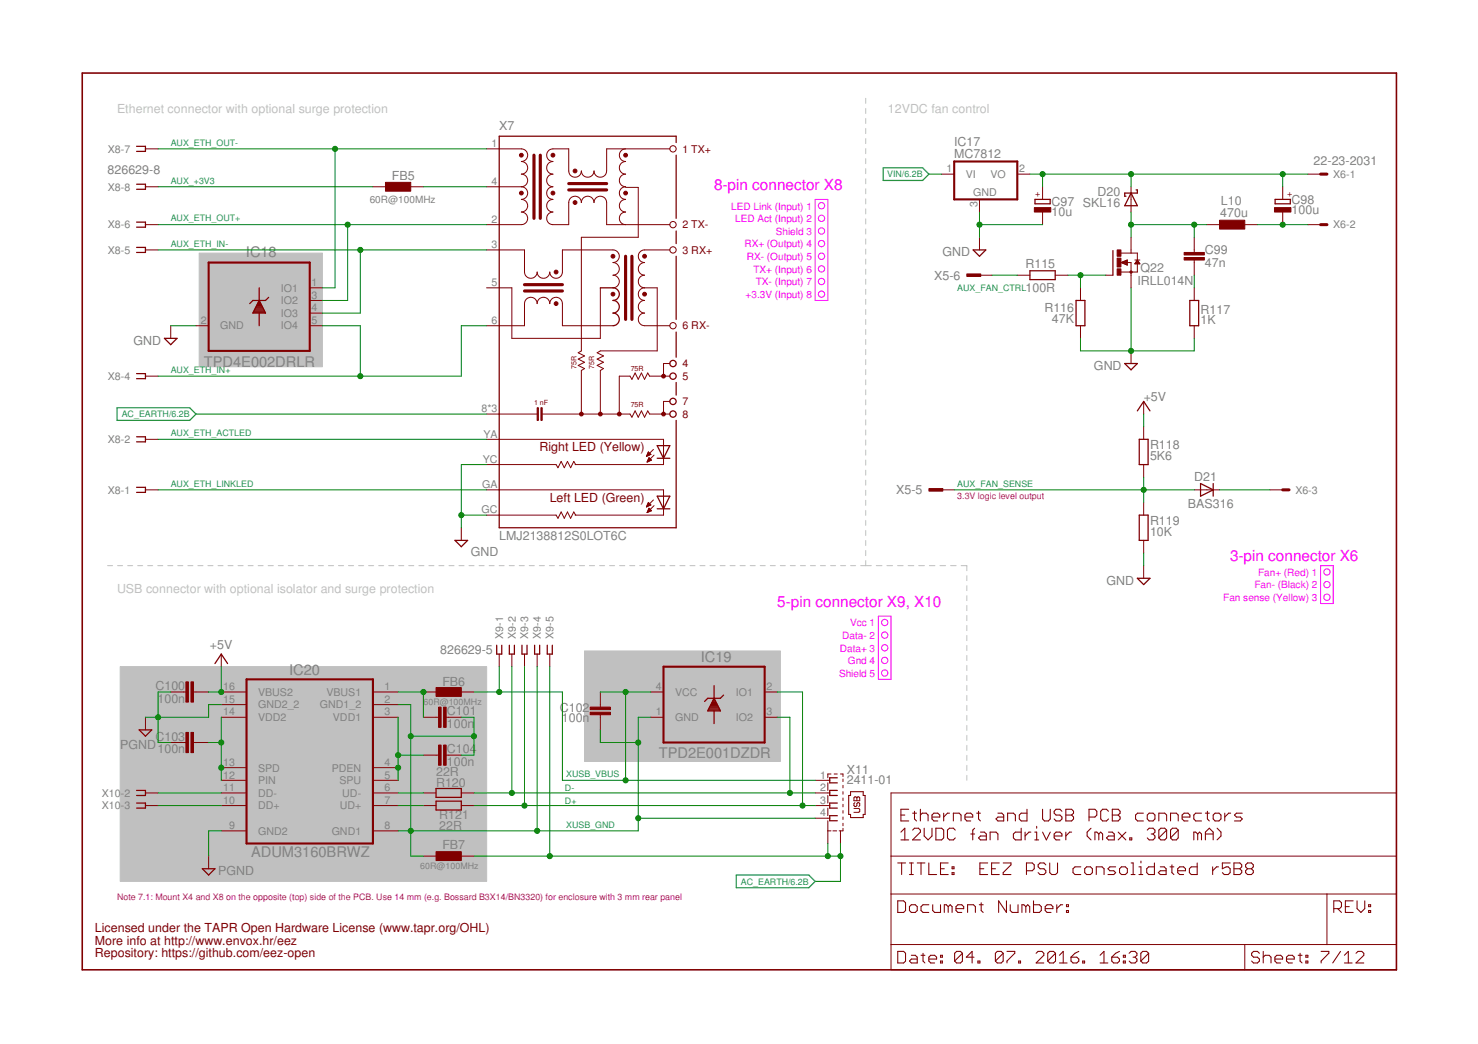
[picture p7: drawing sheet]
<svg xmlns="http://www.w3.org/2000/svg" width="297mm" height="210mm" viewBox="0 0 297 210" stroke-linecap="round" stroke-linejoin="round" font-family="sans-serif">
<g fill="none" stroke="#c0c0c0" stroke-width=".2">
<path d="M174 19.8v1M174 21.8v1M174 23.8v1M174 25.8v1.1M174 27.9v1M174 29.9v1M174 31.9v1M174 33.9v1M174 35.9v1.1M174 38v1M174 40v1M174 42v1"/>
<path d="M174 44v1M174 46v1.1M174 48v1.1M174 50.1v1M174 52.1v1M174 54.1v1M174 56.1v1M174 58.2v1M174 60.2v1M174 62.2v1M174 64.2v1M174 66.2v1.1"/>
<path d="M174 68.3v1M174 70.3v1M174 72.3v1M174 74.3v1M174 76.3v1.1M174 78.4v1M174 80.4v1M174 82.4v1M174 84.4v1M174 86.4v1.1M174 88.5v1M174 90.5v1"/>
<path d="M174 92.5v1M174 94.5v1M174 96.5v1.1M174 98.6v1M21.6 113.7h1M23.6 113.7h1M25.7 113.7h1M27.7 113.7h1M29.7 113.7h1M31.7 113.7h1M33.7 113.7h1M35.7 113.7h1"/>
<path d="M37.8 113.7h1M39.8 113.7h1M41.8 113.7h1M43.8 113.7h1M45.8 113.7h1M47.8 113.7h1.1M49.9 113.7h1M51.9 113.7h1M53.9 113.7h1M55.9 113.7h1M57.9 113.7h1M59.9 113.7h1.1"/>
<path d="M62 113.7h1M64 113.7h1M66 113.7h1M68 113.7h1M70 113.7h1.1M72.1 113.7h1M74.1 113.7h1M76.1 113.7h1M78.1 113.7h1M80.1 113.7h1.1M82.1 113.7h1.1M84.2 113.7h1"/>
<path d="M86.2 113.7h1M88.2 113.7h1M90.2 113.7h1M92.2 113.7h1.1M94.3 113.7h1M96.3 113.7h1M98.3 113.7h1M100.3 113.7h1M102.3 113.7h1.1M104.4 113.7h1M106.4 113.7h1M108.4 113.7h1"/>
<path d="M110.4 113.7h1M112.4 113.7h1M114.4 113.7h1.1M116.5 113.7h1M118.5 113.7h1M120.5 113.7h1M122.5 113.7h1M124.5 113.7h1.1M126.6 113.7h1M128.6 113.7h1M130.6 113.7h1M132.6 113.7h1"/>
<path d="M134.6 113.7h1M136.6 113.7h1.1M138.7 113.7h1M140.7 113.7h1M142.7 113.7h1M144.7 113.7h1M146.7 113.7h1M148.7 113.7h1.1M150.8 113.7h1M152.8 113.7h1M154.8 113.7h1M156.8 113.7h1"/>
<path d="M158.8 113.7h1.1M160.9 113.7h1M162.9 113.7h1M164.9 113.7h1M166.9 113.7h1M168.9 113.7h1M170.9 113.7h1.1M173 113.7h2.1M174 100.6v1M174 102.6v1M174 104.6v1M174 106.6v1.1"/>
<path d="M174 108.7v1M174 110.7v1M174 112.7v1M176.1 113.7h1.1M178.2 113.7h1.2M180.4 113.7h1.1M182.5 113.7h1.1M184.6 113.7h1.2M186.8 113.7h1.1M188.9 113.7h1.1M191 113.7h1.2M193.2 113.7h1.1v1"/>
<path d="M194.3 115.7v1M194.3 117.8v.9M194.3 119.8v1M194.3 121.8v1M194.3 123.8v1M194.3 125.8v1M194.3 127.8v1M194.3 129.8v1M194.3 131.8v1M194.3 133.8v1M194.3 135.8v1M194.3 137.8v1"/>
<path d="M194.3 139.8v1M194.3 141.8v1.1M194.3 143.8v1M194.3 145.9v1M194.3 147.8v1.1M194.3 149.9v1M194.3 151.9v1M194.3 153.9v1M194.3 155.9v1"/>
</g>
<g fill="#c0c0c0" stroke="#c0c0c0" stroke-width=".2">
<path d="M40 50.9h24.8v22.8h-24.8z"/>
<path d="M117.5 130.9h39.3v22.2h-39.3z"/>
<path d="M24.2 134h73.6v43.2h-73.6z"/>
</g>
<g fill="none" stroke="#800000" stroke-width=".21">
<path d="M170.9 159.2h2.6v.7h.4v3.8h-.4v.7h-2.6v-.7h-.3v-3.8h.3zM180.4 173.5h1.6M181.1 163.9h.7M181.1 167.3l.7-.8v2.4M181.1 168.9h1.5M181.2 173.5v2.3M182.6 162.7h-1.5v2.4h1.5M182.8 173.5h.8M182.8 175.8h.8M183.2 173.5v2.3M183.4 163.5h.8M183.4 166.9l.4-.4h.8l.4 .4v.4l-1.6 1.6h1.6"/>
<path d="M183.8 163.1v1.6l.4 .4M184.3 173.5h1.6M185 163.9l.4-.4h.7l.4 .4v1.2M185 162.7v2.4M185.1 173.5v2.3M185.7 166.5v1.6l.8 .8 .8-.8v-1.6M186.7 173.5v2.3h1.5M187.3 164.3h1.6v-.4l-.4-.4h-.8l-.4 .4v.8l.4 .4h.8M188.1 166.5h1.2l.4 .4v1.6l-.4 .4h-1.2zM189 174.7h.8M189.7 163.5v1.6M190.6 173.5h-1.6v2.3h1.6"/>
<path d="M190.8 163.5h-.4l-.7 .8M191.3 175.5h.4v.3h-.4zM191.3 174.3h.4v.4h-.4zM191.6 165.1v-1.6h1.2l.3 .4v1.2M192 166.9l-.4-.4h-.8l-.4 .4v1.6l.4 .4h.8l.4-.4M193.9 164.3h1.6v-.4l-.4-.4h-.8l-.4 .4v.8l.4 .4h.8M195.1 167.7h.8M195.9 166.5l-.4 .4v2M196.3 163.5h.7M196.7 163.1v1.6l.3 .4M196.9 174.7h.8M197 167.3h.8l.4 .4v1.2h-1.2l-.3-.4 .3-.4h1.2"/>
<path d="M198.5 173.5h-1.6v2.3h1.6M199 168.9v-1.6h1.2l.4 .4v1.2M199.3 174.7h.8M200.6 163.5h.7l.4 .4v1.2h-1.1l-.4-.4 .4-.4h1.1M200.8 173.5h-1.5v2.3h1.5M201.6 173.5h1.6v.4l-1.6 1.6v.3h1.6M202.5 165.1v-1.6h1.2l.4 .4v1.2M205.2 166.5v2.4h-1.1l-.4-.4v-.8l.4-.4h1.1M206 167.3v1.6M206.3 175.1h1.2l.4-.4v-.8l-.4-.4h-1.2v2.3M206.4 162.7v2.4h-1.2l-.3-.4v-.8l.3-.4h1.2M207.2 167.3h-.4l-.8 .8"/>
<path d="M208 168.9h.7M208 167.3h.3v1.6M208.3 166.1v.4M209.5 162.7v2l.4 .4h.8l.4-.4v-2M209.5 167.3l.8 1.6 .8-1.6M210.2 173.9l-.4-.4h-.8l-.4 .4v.4l.4 .4h.8l.4 .4v.4l-.4 .3h-.8l-.4-.3M211 173.5v2l.4 .3h.7l.4-.3v-2M211.9 168.1h1.5v-.4l-.4-.4h-.8l-.3 .4v.8l.3 .4h.8M213.4 163.1l-.4-.4h-.8l-.3 .4v.4l.3 .4h.8l.4 .4v.4l-.4 .4h-.8l-.3-.4M214.2 162.7h1.2l.4 .4v.4l-.4 .4 .4 .4v.4l-.4 .4h-1.2zM214.2 163.9h1.2M214.2 167.3v1.6"/>
<path d="M215.4 167.3h-.4l-.8 .8M217.2 174.3h-1.2l-.4 .4v.8l.4 .3h1.2M218 174.7l.4-.4h.8l.3 .4v.8l-.3 .3h-.8l-.4-.3zM218.9 164.3h1.1l.4-.4v-.8l-.4-.4h-1.1v2.4M219.3 166.5l-.8 .8v.8l.8 .8M220.3 175.8v-1.5h1.2l.4 .4v1.1M220.8 167.7l-.4-.4h-.4v1.6M220.8 167.7v1.2M220.8 167.7l.4-.4 .4 .4v1.2M222.8 163.1l-.4-.4h-.8l-.4 .4v1.6l.4 .4h.8l.4-.4M222.8 167.3h.7l.4 .4v1.2h-1.1l-.4-.4 .4-.4h1.1M223.5 162.7h1.2l.4 .4v.4l-.4 .4 .4 .4v.4l-.4 .4h-1.2z"/>
<path d="M223.5 163.9h1.2M224.2 174.3h-1.1l-.4 .4 .4 .4h.7l.4 .4-.4 .3h-1.1M224.7 167.3l1.6 1.6M225 174.7l.4-.4h.8l.4 .4v.8l-.4 .3h-.8l-.4-.3zM226.3 167.3l-1.6 1.6M227.1 168.5h.4v.4h-.4zM227.3 173.5h.4v2.3M227.3 175.8h.8M228.9 175.8h.8M228.9 174.3h.4v1.5M229.3 173.1v.4M229.8 163.5h-1.2l-.4 .4v.8l.4 .4h1.2"/>
<path d="M230.6 163.9l.3-.4h.8l.4 .4v.8l-.4 .4h-.8l-.3-.4zM230.6 166.9l.3-.4h.8l.4 .4v.4l-.4 .4M231.4 167.7h.3M231.7 167.7l.4 .4v.4l-.4 .4h-.8l-.3-.4M232 173.5v2.3h-1.2l-.3-.3v-.8l.3-.4h1.2M232.9 165.1v-1.6h1.2l.4 .4v1.2M233.2 174.3h.8l.4 .4v1.1h-1.2l-.4-.3 .4-.4h1.2M234.5 166.9l-.4-.4h-.8l-.4 .4v1.6M234.5 166.9v1.6l-.4 .4h-.8l-.4-.4M234.5 166.9l-1.6 1.6M235.1 174.3h.8M235.2 165.1v-1.6h1.2l.4 .4v1.2"/>
<path d="M235.5 173.9v1.6l.4 .3M236.7 175.1h1.6v-.4l-.4-.4h-.8l-.4 .4v.8l.4 .3h.8M236.8 166.9l-.4-.4h-.8l-.4 .4v1.6M236.8 166.9v1.6l-.4 .4h-.8l-.4-.4M236.8 166.9l-1.6 1.6M237.6 164.3h1.5v-.4l-.3-.4h-.8l-.4 .4v.8l.4 .4h.8M240.6 173.5v2.3h-1.2l-.4-.3v-.8l.4-.4h1.2M240.7 167.7l-.4-.4h-.4v1.6M240.7 167.7v1.2M240.7 167.7l.4-.4 .4 .4v1.2M241.5 163.5h-1.2l-.4 .4v.8l.4 .4h1.2M242.3 163.5h.7"/>
<path d="M242.3 168.9v-1.6l.7-.8 .8 .8v1.6M242.3 167.7h1.5M242.7 163.1v1.6l.3 .4M243.7 174.3v1.5M243.8 163.9l.4-.4h.8l.4 .4v.8l-.4 .4h-.8l-.4-.4zM244.6 166.5l.8 .8v.8l-.8 .8M244.9 174.3h-.4l-.8 .8M246.1 163.5v1.6M247.2 173.5h-1.5v1.2l.7-.4h.4l.4 .4v.8l-.4 .3h-.8l-.3-.3M247.3 163.5h-.4l-.8 .8M248 173.5h1.2l.4 .4v.4l-.4 .4 .4 .4v.4l-.4 .3h-1.2zM248 174.7h1.2"/>
<path d="M249.7 163.5h-1.2l-.4 .4 .4 .4h.8l.4 .4-.4 .4h-1.2M250.7 174.7l-.4-.4v-.4l.4-.4h.8l.4 .4v.4l-.4 .4M250.7 174.7l-.4 .4v.4l.4 .3h.8l.4-.3v-.4l-.4-.4M250.7 174.7h.8M180.4 181.1h1.2l.4 .4v1.6l-.4 .4h-1.2zM180.4 191.3h1.2l.4 .4v1.5l-.4 .4h-1.2zM182.8 182.3l.4-.4h.7l.4 .4v.8l-.4 .4h-.7l-.4-.4zM183.2 192.1h.7l.4 .3v1.2h-1.1l-.4-.4 .4-.4h1.1M185.1 192.1h.8M185.5 191.7v1.5l.4 .4M186.7 192.8h1.5v-.4l-.4-.3h-.8l-.3 .3v.8l.3 .4h.8M186.7 181.9h-1.2l-.4 .4v.8l.4 .4h1.2"/>
<path d="M187.5 181.9v1.2l.3 .4h1.2v-1.6M189 193.2h.4v.4h-.4zM189 192.1h.4v.3h-.4zM190.6 182.3l-.4-.4h-.4v1.6M190.6 182.3l.4-.4 .3 .4v1.2M190.6 182.3v1.2M192.1 182.7h1.6v-.4l-.4-.4h-.8l-.4 .4v.8l.4 .4h.8M193.4 191.7v1.5l-.4 .4h-.7l-.4-.4M193.4 191.7l-.4-.4h-.7l-.4 .4v1.5M193.4 191.7l-1.5 1.5M194.5 183.5v-1.6h1.1l.4 .4v1.2M195.7 192.4h-1.5l1.2-1.1v2.3"/>
<path d="M196.5 193.2h.4v.4h-.4zM196.8 181.9h.8M197.2 181.5v1.6l.4 .4M201.6 191.7v1.5l-.4 .4h-.8l-.4-.4M201.6 191.7l-.4-.4h-.8l-.4 .4v1.5M201.6 191.7l-1.6 1.5M202.3 181.1v2.4l-1.6-2.4v2.4M202.4 191.3h1.5v.4l-1.5 1.5v.4M203 181.9v1.2l.4 .4h1.2v-1.6M204.7 193.2h.4v.4h-.4zM206.2 182.3l-.4-.4h-.4v1.6M206.2 182.3v1.2"/>
<path d="M206.2 182.3l.3-.4 .4 .4v1.2M207.7 181.1v2.4h1.2l.4-.4v-.8l-.4-.4h-1.2M208.2 191.7l.4-.4h.8l.4 .4v.4l-1.6 1.5h1.6M210.1 182.7h1.5v-.4l-.4-.4h-.8l-.3 .4v.8l.3 .4h.8M212.1 191.7l-1.5 1.5M212.1 191.7v1.5l-.4 .4h-.7l-.4-.4M212.1 191.7l-.4-.4h-.7l-.4 .4v1.5M212.4 181.9v1.6M212.9 193.6h1.6M212.9 192.1l.8-.8v2.3M213.6 181.9h-.4l-.8 .8M214.3 183.1h.4v.4h-.4z"/>
<path d="M214.3 181.9h.4v.4h-.4zM215.2 192.4h1.2l.4 .4v.4l-.4 .4h-.8l-.4-.4zM216.8 191.3l-.8 .4-.8 .7M217.6 193.2h.4v.4h-.4zM221.1 193.6h1.6M221.1 192.1l.8-.8v2.3M223.4 192.4h1.2l.4 .4v.4l-.4 .4h-.8l-.4-.4zM225 191.3l-.8 .4-.8 .7M225.8 193.2h.4v.4h-.4zM225.8 192.1h.4v.3h-.4zM226.9 191.7l.4-.4h.8l.4 .4v.4l-.4 .3M227.7 192.4h.4"/>
<path d="M228.1 192.4l.4 .4v.4l-.4 .4h-.8l-.4-.4M230.8 191.7v1.5l-.4 .4h-.7l-.4-.4M230.8 191.7l-.4-.4h-.7l-.4 .4v1.5M230.8 191.7l-1.5 1.5M253.1 191.7l-.4-.4h-.8l-.4 .4v.4l.4 .3h.8l.4 .4v.4l-.4 .4h-.8l-.4-.4M253.9 192.4l.4-.3h.8l.3 .3v1.2M253.9 191.3v2.3M256.2 192.8h1.6v-.4l-.4-.3h-.8l-.4 .3v.8l.4 .4h.8M258.6 192.8h1.5v-.4l-.4-.3h-.7l-.4 .3v.8l.4 .4h.7M260.9 192.1h.8M261.3 191.7v1.5l.4 .4M262.4 193.2h.4v.4h-.4z"/>
<path d="M262.4 192.1h.4v.3h-.4zM265.5 191.3h1.6v.4l-1.6 1.5v.4M268.1 182.7h1.1l.4-.4v-.8l-.4-.4h-1.1v2.4M268.8 182.7l.8 .8M269.4 191.3l-1.6 2.3M270.2 193.6h1.5M270.2 192.1l.8-.8v2.3M270.4 182.3h.8M271.9 181.1h-1.5v2.4h1.5M272.5 191.7l.4-.4h.8l.4 .4v.4l-1.6 1.5h1.6M272.7 181.1v1.6l.8 .8 .8-.8v-1.6M275.1 183.1h.4v.4h-.4z"/>
<path d="M275.1 181.9h.4v.4h-.4z"/>
</g>
<g fill="#800000" stroke="#800000" stroke-width=".2">
<path d="M245.1 44.3h5.1v1.8h-5.1z"/>
<path d="M238 50.8h4v.5h-4z"/>
<path d="M238 51.8h4v.5h-4z"/>
<path d="M224.5 54.1h.8v1.2h-.8z"/>
<path d="M224.5 50.2h.8v1.3h-.8z"/>
<path d="M224.5 51.9h.8v1.8h-.8z"/>
<path d="M107.9 82h.3v2.5h-.3z"/>
<path d="M108.7 82h.3v2.5h-.3z"/>
<path d="M77.5 36.7h5v1.7h-5z"/>
<path d="M256.1 41.7h3.3v.9h-3.3z"/>
<path d="M194.3 55.1h2.8v.5h-2.8z"/>
<path d="M186.7 98.2h2.8v.5h-2.8z"/>
<path d="M87.6 171.2h5.1v1.8h-5.1z"/>
<path d="M87.6 138.2h5.1v1.8h-5.1z"/>
<path d="M89.2 142.2h.5v4h-.5z"/>
<path d="M88.1 142.2h.5v4h-.5z"/>
<path d="M89.2 149.8h.5v4.1h-.5z"/>
<path d="M88.1 149.8h.5v4.1h-.5z"/>
<path d="M37.4 147.3h.5v4h-.5z"/>
<path d="M38.4 147.3h.5v4h-.5z"/>
<path d="M37.4 137.1h.5v4.1h-.5z"/>
<path d="M38.4 137.1h.5v4.1h-.5z"/>
<path d="M118.6 142.2h4.1v.5h-4.1z"/>
<path d="M118.6 143.2h4.1v.5h-4.1z"/>
<path d="M207.9 41.7h3.3v.9h-3.3z"/>
</g>
<g fill="none" stroke="#800000" stroke-width=".2">
<path d="M29.2 37.5h2.6M29.2 29.9h2.6M75 37.5h2.5M82.5 37.5h2.6M97.8 29.9h7a1.27 1.27 0 0 1 1.3 1.3 1.27 1.27 0 0 1-1.3 1.3 1.27 1.27 0 0 1 1.3 1.2 1.27 1.27 0 0 1-1.3 1.3 1.27 1.27 0 0 1 1.3 1.3 1.27 1.27 0 0 1-1.3 1.2M97.8 37.5h7M104.8 37.5a1.27 1.27 0 0 1 1.3 1.3 1.27 1.27 0 0 1-1.3 1.3 1.27 1.27 0 0 1 1.3 1.3 1.27 1.27 0 0 1-1.3 1.2 1.27 1.27 0 0 1 1.3 1.3 1.27 1.27 0 0 1-1.3 1.3h-7M125.7 29.9a1.27 1.27 0 0 0-1.2 1.3 1.27 1.27 0 0 0 1.2 1.3 1.27 1.27 0 0 0-1.2 1.2 1.27 1.27 0 0 0 1.2 1.3 1.27 1.27 0 0 0-1.2 1.3 1.27 1.27 0 0 0 1.2 1.2 1.27 1.27 0 0 0-1.2 1.3 1.27 1.27 0 0 0 1.2 1.3 1.27 1.27 0 0 0-1.2 1.3 1.27 1.27 0 0 0 1.2 1.2 1.27 1.27 0 0 0-1.2 1.3 1.27 1.27 0 0 0 1.2 1.3M125.7 37.7h2.6v10h-11.5v22.8l-.6 .4 1.3 .7-1.3 .6 1.3 .6-1.3 .7 1.3 .6-.7 .4v8.7M134.6 29.9h-12.7v4.5a1.27 1.27 0 0 1-1.3 1.2 1.27 1.27 0 0 1-1.2-1.2 1.27 1.27 0 0 1-1.3 1.2 1.27 1.27 0 0 1-1.3-1.2 1.27 1.27 0 0 1-1.2 1.2 1.27 1.27 0 0 1-1.3-1.2v-4.5h-3.2a1.27 1.27 0 0 0-1.2 1.3 1.27 1.27 0 0 0 1.2 1.3 1.27 1.27 0 0 0-1.2 1.2 1.27 1.27 0 0 0 1.2 1.3 1.27 1.27 0 0 0-1.2 1.3 1.27 1.27 0 0 0 1.2 1.2 1.27 1.27 0 0 0-1.2 1.3 1.27 1.27 0 0 0 1.2 1.3 1.27 1.27 0 0 0-1.2 1.3 1.27 1.27 0 0 0 1.2 1.2 1.27 1.27 0 0 0-1.2 1.3 1.27 1.27 0 0 0 1.2 1.3h3.2v-4.5a1.27 1.27 0 0 1 1.3-1.3 1.27 1.27 0 0 1 1.2 1.3 1.27 1.27 0 0 1 1.3-1.3 1.27 1.27 0 0 1 1.3 1.3 1.27 1.27 0 0 1 1.2-1.3 1.27 1.27 0 0 1 1.3 1.3v4.5h12.7M189.2 35h2.6M204.4 35h2.6"/>
<path d="M209.5 37.5v2.6M227.3 37.5v5.1M257.8 37.5v2.6M262.9 35h2.5M29.2 45.2h2.6M29.2 50.2h2.6M62.3 57.9h2.5M97.8 50.2h7.6v4.5a1.27 1.27 0 0 0 1.3 1.3 1.27 1.27 0 0 0 1.2-1.3 1.27 1.27 0 0 0 1.3 1.3 1.27 1.27 0 0 0 1.3-1.3 1.27 1.27 0 0 0 1.3 1.3 1.27 1.27 0 0 0 1.2-1.3v-4.5h10.2a1.27 1.27 0 0 1 1.3 1.3 1.27 1.27 0 0 1-1.3 1.3 1.27 1.27 0 0 1 1.3 1.3 1.27 1.27 0 0 1-1.3 1.2 1.27 1.27 0 0 1 1.3 1.3 1.27 1.27 0 0 1-1.3 1.3M97.8 57.9h5.1v10.1h17.7v-10.1M129.5 57.9a1.27 1.27 0 0 0-1.2 1.2 1.27 1.27 0 0 0 1.2 1.3 1.27 1.27 0 0 0-1.2 1.3 1.27 1.27 0 0 0 1.2 1.2 1.27 1.27 0 0 0-1.2 1.3 1.27 1.27 0 0 0 1.2 1.3h5.1M129.5 57.9h2.6v12.6h-11.5l-.6 .4 1.3 .7-1.3 .6 1.3 .6-1.3 .7 1.3 .6-.7 .4v8.7M134.6 50.2h-5.1a1.27 1.27 0 0 0-1.2 1.3 1.27 1.27 0 0 0 1.2 1.3 1.27 1.27 0 0 0-1.2 1.3 1.27 1.27 0 0 0 1.2 1.2 1.27 1.27 0 0 0-1.2 1.3 1.27 1.27 0 0 0 1.2 1.3"/>
<path d="M196.8 55.3h2.6M196.8 40.1v2.5M196.8 47.7v2.5M204.4 55.3h2.6M209.5 42.6v2.6M212.1 55.3h2.5M217.1 57.9v2.5M222.2 55.3h1.5M225.3 52.8h2v5.1M225.3 50.9h3.3v1.4M225.6 52.7h.9M225.6 52.9h.9"/>
<path d="M225.9 53h.6M225.9 52.5h.6M226.2 53.1h.3M226.2 52.4h.3M226.5 52.3h.1M226.5 53.3h.1M226.5 52.3v1l-1.2-.5M226.5 52.3l-1.2 .5M227.3 47.7v3.2M228.1 52.3h1M228.1 53h1M228.2 52.9h.8"/>
<path d="M228.2 52.8h.7M228.3 52.7h.5M228.4 52.5h.4M228.5 52.4h.2M228.6 52.9v1.8h-3.3M228.6 52.3l.5 .7h-1zM240 47.7v3.1M240 52.3v3M240 57.9v2.5M242.5 45.2h2.6M250.2 45.2h2.5M257.8 42.6v2.6"/>
<path d="M262.9 45.2h2.5M29.2 75.6h2.6M34.3 65.5v2.5M39.4 65.5h2.5M62.3 65.5h2.5M62.3 60.4h2.5M62.3 62.9h2.5M97.8 65.5h7.6v-4.5a1.27 1.27 0 0 1 1.3-1.2 1.27 1.27 0 0 1 1.2 1.2 1.27 1.27 0 0 1 1.3-1.2 1.27 1.27 0 0 1 1.3 1.2 1.27 1.27 0 0 1 1.3-1.2 1.27 1.27 0 0 1 1.2 1.2v4.5h10.2M134.6 73.1h-1.3v2.5M134.6 75.6h-4l-.4-.6-.7 1.3-.6-1.3-.6 1.3-.7-1.3-.6 1.3-.4-.7h-2.1v7.6M217.1 65.5v2.5M227.3 70.5v2.6"/>
<path d="M240 65.5v2.5M29.2 98.5h2.6M29.2 88.3h2.6M97.8 98.5h35.5v5.1h-17.7M97.8 93.4h14l.3 .6 .7-1.2 .6 1.2 .6-1.2 .7 1.2 .6-1.2 .4 .6M97.8 88.3h35.5v5.1h-17.7M97.8 83.2h10.1M109 83.2h17.6l.4 .7 .6-1.3 .7 1.3 .6-1.3 .6 1.3 .7-1.3 .4 .6h4M129.9 91.7h.1M130 91.6h.3M130 91.5h.5M130.1 91.4h.7"/>
<path d="M130.1 92.8h.1M130.1 91.2h.6M130.1 92.7h.4M130.2 91.1h.4M130.2 92.6h.6M130.2 91h.3M130.2 92.5h.7M130.3 92.4h.5M130.3 90.9l-.4 .9M130.3 90.9l.5 .5M130.3 90.9h.1M130.3 92.2h.3"/>
<path d="M130.4 92.1h.1M130.4 92l.5 .5-.9 .4zM130.8 91.4l-.9 .4M131.3 90.4l-1.4 1.4M131.4 91.5l-1.4 1.4M134.6 80.7h-1.3v2.5M189.2 98.5h2.6M229.8 80.7v2.5M229.8 85.8v2.5M229.8 93.4v2.5M240 98.5h5.1M255.2 98.5h2.6"/>
<path d="M92.7 106.1v2.5M97.8 103.6h14l.3 .6 .7-1.3 .6 1.3 .6-1.3 .7 1.3 .6-1.3 .4 .7M129.9 101.9h.1M130 101.7h.3M130 101.6h.6M130.1 101.5h.7M130.1 103h.2M130.2 101.4h.5M130.2 102.8h.4M130.2 101.3h.3M130.2 102.7h.7M130.2 102.6h.7"/>
<path d="M130.3 101.2h.1M130.3 101l.5 .5-.9 .4zM130.3 102.5h.4M130.3 102.4h.3M130.4 102.2h.1M130.4 102.2l.5 .5-.9 .4zM131.3 100.5l-1.4 1.4M131.4 101.7l-1.4 1.4M229.8 101v2.6M229.8 108.6v2.6M229.8 113.7v2.6M34.3 139.1h3.1"/>
<path d="M38.9 139.1h3M44.5 139.1h5.1M44.5 131.5v2.5M75 139.1h5M85.1 139.1h2.5M92.7 139.1h2.5M100.3 131.5v2.5M102.9 131.5v2.5M105.4 131.5v2.5M107.9 131.5v2.5M110.5 131.5v2.5M120.6 139.1v3.1"/>
<path d="M130.8 139.1h2.5M153.7 139.1h2.5M29.2 159.4h2.6M29.2 144.2v2.5M34.3 149.3h3.1M38.9 149.3h3M44.5 159.4h5.1M44.5 156.9h5.1M44.5 144.2h5.1M44.5 154.3h5.1M44.5 141.7h5.1M75 159.4h5"/>
<path d="M75 156.9h5M75 144.2h5M75 154.3h5M75 141.7h5M85.1 159.4h2.5M85.1 144.2h3M85.1 151.8h3M89.7 144.2h3M89.7 151.8h3M92.7 159.4h2.5M120.6 143.7v3M130.8 144.2h2.5"/>
<path d="M153.7 144.2h2.5M163.8 159.4h3M163.8 156.9h3M166.4 157.4v1.5M166.4 159.9v1.6M167 155.6h-.6v.8M167.6 155.6h.7M168.9 155.6h.5v.5M169.4 156.6v.5M169.4 157.9v.5M169.4 159.2v.5M179.1 159.4h101.5v35.6h-101.5z"/>
<path d="M29.2 162h2.6M41.9 172.1v2.6M44.5 167h5.1M44.5 162h5.1M75 167h5M75 162h5M85.1 162h2.5M85.1 172.1h2.5M92.7 162h2.5M92.7 172.1h2.5M163.8 164.5h3M163.8 162h3"/>
<path d="M166.4 167h.6M166.4 162.5v1.5M166.4 165v4.6M167.4 167h.7M168.9 167v2.6M169.4 166.5v.5h-.7M169.4 160.4v.6M169.4 161.7v.5M169.4 163v.5M169.4 164.3v.5M169.4 165.5v.5M171.6 162.5h1l.2 .2v.4l-.2 .2h-1"/>
<path d="M171.6 160.4l.2-.2 .4 .2 .4-.2 .2 .2v.6h-1.2zM171.8 161.4l-.2 .2v.4l.4 .2 .2-.2v-.4l.4-.2 .2 .2v.4l-.2 .2M172.2 160.4v.6M179.1 179.7h101.5M179.1 172.1h101.5M266.7 179.7v10.2M179.1 189.9h101.5M250.2 189.9v5.1"/>
<circle cx="135.3" cy="29.9" r=".64"/>
<circle cx="135.3" cy="50.2" r=".64"/>
<circle cx="135.3" cy="45.2" r=".64"/>
<circle cx="135.3" cy="65.5" r=".64"/>
</g>
<path d="M265.4 35h1.3M265.4 45.2h1.3M257.8 98.5h1.3" fill="none" stroke="#800000" stroke-width=".61"/>
<g fill="none" stroke="#800000" stroke-width=".25">
<path d="M27.5 29.4h1.7v1h-1.7M27.5 37h1.7v1.1h-1.7M135.9 28.7v-1.3h-35.6v78.7h35.6v-21.6M135.9 31.2v12.7M227.3 38.8l1.3 2.6h-2.6zM228.3 38.2h.3v.6h-2.6v.7h.3M27.5 44.7h1.7v1h-1.7M27.5 49.7h1.7v1.1h-1.7M52.1 57.9v2.5M54 59.8l-.6 .6h-2.6l-.6 .6M120.6 57.9h2.6a1.27 1.27 0 0 1 1.3 1.2 1.27 1.27 0 0 1-1.3 1.3 1.27 1.27 0 0 1 1.3 1.3 1.27 1.27 0 0 1-1.3 1.2 1.27 1.27 0 0 1 1.3 1.3 1.27 1.27 0 0 1-1.3 1.3M135.9 46.4v2.6"/>
<path d="M135.9 51.5v12.7M195.6 50.2h2.5l-1.3 1.3zM207 54.4h5.1v1.8h-5.1zM208 40.1h3.1v.9h-3.1zM223.7 50.4v4.9M256.3 40.1h3v.9h-3zM27.5 75.1h1.7v1h-1.7M33 68h2.6l-1.3 1.3zM50.9 62.8h2.4M51 62.6h2.2M51.1 62.3h2M51.2 62.1h1.7"/>
<path d="M51.3 61.9h1.5M51.5 61.7h1.2M51.6 61.4h1M51.7 61.2h.8M51.8 61h.6M51.9 60.8h.4M52 60.6h.2M52.1 60.4l1.3 2.5h-2.6zM52.1 62.9v2.6M135.9 66.8v5M135.9 76.9v2.5M216.3 60.4h1.7v5.1h-1.7z"/>
<path d="M226 73.1h2.6l-1.3 1.3zM239.1 60.4h1.8v5.1h-1.8zM27.5 87.8h1.7v1h-1.7M27.5 98h1.7v1h-1.7M132.1 89.6h2.5l-1.3 2.5zM132.1 92.1h2.5M132.1 99.8h2.5l-1.3 2.5zM228.6 82.6l1.2-1.9 1.3 1.9M229 88.3h1.7v5.1h-1.7zM241.3 97.2l2.5 1.3-2.5 1.3zM243.8 97.2v2.6M91.4 108.6h2.6l-1.3 1.3z"/>
<path d="M132.1 102.3h2.5M228.6 116.3h2.5l-1.3 1.2zM229 103.6h1.7v5h-1.7zM43.2 133.4l1.3-1.9 1.2 1.9M99.8 129.7v1.8h1v-1.8M102.4 129.7v1.8h1v-1.8M104.9 129.7v1.8h1v-1.8M107.4 129.7v1.8h1.1v-1.8M110 129.7v1.8h1v-1.8M143.5 137.9v2.5M145.4 139.8l-.6 .6h-2.6l-.6 .6M27.5 158.9h1.7v1h-1.7"/>
<path d="M28 146.7h2.5l-1.3 1.3zM87.6 158.5h5.1v1.8h-5.1zM142.3 142.8h2.4M142.4 142.6h2.2M142.5 142.3h2M142.6 142.1h1.8M142.8 141.9h1.5M142.9 141.7h1.2M143 141.4h1M143.1 141.2h.8M143.2 141h.6M143.3 140.8h.4"/>
<path d="M143.4 140.5h.2M143.5 140.4l1.3 2.5h-2.6zM143.5 142.9v2.6M168.3 156.4h-1.5v1h1.5M168.3 158.9h-1.5v1h1.5M27.5 161.5h1.7v1h-1.7M40.7 174.7h2.5l-1.3 1.2zM87.6 161.1h5.1v1.8h-5.1zM168.3 161.5h-1.5v1h1.5M168.3 164h-1.5v1h1.5"/>
<circle cx="135.3" cy="73.1" r=".64"/>
<circle cx="135.3" cy="75.6" r=".64"/>
<circle cx="135.3" cy="80.7" r=".64"/>
<circle cx="135.3" cy="83.2" r=".64"/>
</g>
<g fill="none" stroke="#800000" stroke-width=".42">
<path d="M191.8 32.5h12.6v7.6h-12.6zM41.9 52.8h20.4v17.7h-20.4zM49.6 136.6h25.4v33h-25.4zM133.3 134h20.4v15.3h-20.4z"/>
<circle cx="227.3" cy="54.7" r=".13"/>
</g>
<path d="M107.3 31.2v12.7M108.6 31.2v12.7M114.3 38.2h7.6M114.3 36.9h7.6M105.4 58.5h7.6M105.4 57.2h7.6M125.7 51.5v12.7M127 51.5v12.7" fill="none" stroke="#800000" stroke-width=".63"/>
<g fill="#800000" stroke="#800000" stroke-width=".2">
<circle cx="104.8" cy="31.2" r=".38"/>
<circle cx="104.8" cy="38.8" r=".38"/>
<circle cx="111.1" cy="31.2" r=".38"/>
<circle cx="111.1" cy="38.8" r=".38"/>
<circle cx="115.6" cy="40.7" r=".38"/>
<circle cx="115.6" cy="34.4" r=".38"/>
<circle cx="129.5" cy="51.5" r=".38"/>
<circle cx="129.5" cy="59.1" r=".38"/>
<circle cx="123.2" cy="51.5" r=".38"/>
<circle cx="123.2" cy="59.1" r=".38"/>
<circle cx="111.8" cy="61" r=".38"/>
<circle cx="111.8" cy="54.7" r=".38"/>
<circle cx="120.6" cy="83.2" r=".38"/>
<circle cx="116.8" cy="83.2" r=".38"/>
<circle cx="124.5" cy="83.2" r=".38"/>
<circle cx="133.3" cy="83.2" r=".38"/>
<circle cx="133.3" cy="75.6" r=".38"/>
<circle cx="125.7" cy="31.2" r=".38"/>
<circle cx="125.7" cy="38.8" r=".38"/>
</g>
<path d="M16.5 14.7h264.1v180.3h-264.1z" fill="none" stroke="#800000" stroke-width=".32"/>
<g fill="none" stroke="#008000" stroke-width=".2">
<path d="M31.8 37.5h43.2M31.8 29.9h66M67.3 29.9v28h-2.5M85.1 37.5h12.7M186.7 35h2.5M207 35h55.9M209.5 35v2.5M227.3 35v2.5M257.8 35v2.5M31.8 45.2h66M31.8 50.2h66M69.9 45.2v15.2h-5.1"/>
<path d="M72.4 50.2v12.7h-7.6M196.8 42.6v5.1M196.8 45.2h12.7M199.4 55.3h5M214.6 55.3h7.6M217.1 55.3v2.6M227.3 42.6v5.1M227.3 57.9v12.6M227.3 45.2h15.2M240 45.2v2.5M240 55.3v2.6M252.7 45.2h10.2"/>
<path d="M34.3 65.5h5.1M64.8 65.5h7.6v10.1M97.8 65.5h-5.1v10.1h-60.9M217.1 68v2.5h22.9v-2.5M31.8 88.3h66M31.8 98.5h66M39.4 83.2h58.4M97.8 93.4h-5.1v12.7M191.8 98.5h48.2M229.8 83.2v2.6M229.8 95.9v5.1M245.1 98.5h10.1"/>
<path d="M92.7 103.6h5.1M229.8 111.2v2.5M34.3 139.1h-2.5v10.2h2.5M44.5 134v5.1h-2.6M80 139.1h5.1v5.1M95.2 139.1h17.8v17.8h50.8M100.3 134v5.1M102.9 134v25.4M105.4 134v28M107.9 134v33M110.5 134v38.1M120.6 139.1h10.2"/>
<path d="M125.7 139.1v17.8M156.2 139.1h5.1v22.9M31.8 159.4h12.7M41.9 149.3h2.6M44.5 141.7h-2.6v2.5h-12.7M44.5 144.2v12.7M80 141.7h2.5v30.4h2.6M80 159.4h5.1M80 144.2v12.7M80 151.8h5.1M82.5 148h12.7M92.7 144.2h2.5v7.6h-2.5"/>
<path d="M95.2 159.4h68.6M120.6 146.7v2.6h7.7M130.8 144.2h-2.5v22.8h-48.3M156.2 144.2h2.5v15.2M31.8 162h12.7M44.5 167h-2.6v5.1M80 162h5.1M95.2 172.1h73.7M95.2 162h68.6M128.3 164.5h35.5M166.4 169.6v2.5M168.9 169.6v7.6h-5.1"/>
</g>
<g fill="#008000" stroke="#008000" stroke-width=".2">
<circle cx="227.3" cy="70.5" r=".51"/>
<circle cx="196.8" cy="45.2" r=".51"/>
<circle cx="92.7" cy="103.6" r=".51"/>
<circle cx="31.8" cy="144.2" r=".51"/>
<circle cx="168.9" cy="172.1" r=".51"/>
<circle cx="110.5" cy="172.1" r=".51"/>
<circle cx="166.4" cy="172.1" r=".51"/>
<circle cx="217.1" cy="55.3" r=".51"/>
<circle cx="227.3" cy="45.2" r=".51"/>
<circle cx="240" cy="45.2" r=".51"/>
<circle cx="227.3" cy="35" r=".51"/>
<circle cx="257.8" cy="35" r=".51"/>
<circle cx="209.5" cy="35" r=".51"/>
<circle cx="257.8" cy="45.2" r=".51"/>
<circle cx="44.5" cy="139.1" r=".51"/>
<circle cx="102.9" cy="159.4" r=".51"/>
<circle cx="158.7" cy="159.4" r=".51"/>
<circle cx="105.4" cy="162" r=".51"/>
<circle cx="161.3" cy="162" r=".51"/>
<circle cx="125.7" cy="156.9" r=".51"/>
<circle cx="125.7" cy="139.1" r=".51"/>
<circle cx="100.3" cy="139.1" r=".51"/>
<circle cx="80" cy="154.3" r=".51"/>
<circle cx="80" cy="151.8" r=".51"/>
<circle cx="85.1" cy="139.1" r=".51"/>
<circle cx="44.5" cy="149.3" r=".51"/>
<circle cx="44.5" cy="154.3" r=".51"/>
<circle cx="82.5" cy="167" r=".51"/>
<circle cx="95.2" cy="148" r=".51"/>
<circle cx="82.5" cy="148" r=".51"/>
<circle cx="128.3" cy="164.5" r=".51"/>
<circle cx="128.3" cy="149.3" r=".51"/>
<circle cx="107.9" cy="167" r=".51"/>
<circle cx="67.3" cy="29.9" r=".51"/>
<circle cx="69.9" cy="45.2" r=".51"/>
<circle cx="72.4" cy="50.2" r=".51"/>
<circle cx="72.4" cy="75.6" r=".51"/>
<circle cx="229.8" cy="98.5" r=".51"/>
</g>
<g fill="none" stroke="#f0f" stroke-width=".2">
<path d="M163.8 40.1h2.6v20.3h-2.6zM265.4 113.7h2.5v7.6h-2.5zM176.5 123.9h2.6v12.7h-2.6z"/>
<circle cx="165.1" cy="49" r=".64"/>
<circle cx="165.1" cy="46.4" r=".64"/>
<circle cx="165.1" cy="56.6" r=".64"/>
<circle cx="165.1" cy="43.9" r=".64"/>
<circle cx="165.1" cy="51.5" r=".64"/>
<circle cx="165.1" cy="54.1" r=".64"/>
<circle cx="165.1" cy="59.1" r=".64"/>
<circle cx="165.1" cy="41.4" r=".64"/>
<circle cx="266.7" cy="117.5" r=".64"/>
<circle cx="266.7" cy="115" r=".64"/>
<circle cx="177.8" cy="125.2" r=".64"/>
<circle cx="177.8" cy="132.8" r=".64"/>
<circle cx="177.8" cy="127.7" r=".64"/>
<circle cx="177.8" cy="130.2" r=".64"/>
<circle cx="177.8" cy="135.3" r=".64"/>
<circle cx="266.7" cy="120.1" r=".64"/>
</g>
<path d="M177.5 33.7h7.9l1.3 1.3-1.3 1.3h-7.9zM23.5 82h14.6l1.3 1.2-1.3 1.3h-14.6zM148 175.9h14.6l1.2 1.3-1.2 1.3h-14.6z" fill="none" stroke="#008080" stroke-width=".25"/>
<g font-size="3.1" fill="#f0f">
<text x="143.5" y="38.2">8-pin connector X8</text>
<text x="247.2" y="112.7">3-pin connector X6</text>
<text x="156.2" y="122">5-pin connector X9, X10</text>
</g>
<g font-size="2.9" fill="#808080">
<text x="49.4" y="51.8">IC18</text>
<text x="41" y="73.7">TPD4E002DRLR</text>
<text x="58.1" y="135.7">IC20</text>
<text x="140.8" y="133">IC19</text>
<text x="132.4" y="152.4">TPD2E001DZDR</text>
<text x="50.5" y="172.4">ADUM3160BRWZ</text>
</g>
<g font-size="2.5" fill="#c0c0c0">
<text x="23.5" y="22.8">Ethernet connector with optional surge protection</text>
<text x="178.4" y="22.8">12VDC fan control</text>
<text x="23.5" y="119.3">USB connector with optional isolator and surge protection</text>
</g>
<g font-size="2.5" fill="#808080">
<text x="100.3" y="26.1">X7</text>
<text x="191.8" y="29.3">IC17</text>
<text x="21.6" y="35">826629-8</text>
<text x="191.8" y="31.8">MC7812</text>
<text x="264" y="33.1">22-23-2031</text>
<text x="78.8" y="36.3">FB5</text>
<text x="211.3" y="41.5">C97 SKL16</text>
<text x="220.6" y="39.5">D20</text>
<text x="245.3" y="41.3">L10</text>
<text x="259.6" y="41.1">C98</text>
<text x="211.3" y="43.4">10u</text>
<text x="245.2" y="43.6">470u</text>
<text x="259.6" y="43">100u</text>
<text x="189.4" y="51.4">GND</text>
<text x="206.1" y="53.8">R115</text>
<text x="242.2" y="53.7">47n</text>
<text x="242.2" y="51.1">C99</text>
<text x="187.7" y="56.2">X5-6</text>
<text x="206.1" y="58.6">100R</text>
<text x="228.6" y="57.2">IRLL014N</text>
<text x="229.2" y="54.7">Q22</text>
<text x="209.9" y="62.7">R116</text>
<text x="211.4" y="65">47K</text>
<text x="241.3" y="65.2">1K</text>
<text x="241.3" y="63">R117</text>
<text x="26.9" y="69.3">GND</text>
<text x="219.9" y="74.4">GND</text>
<text x="229.9" y="80.7">+5V</text>
<text x="231.1" y="92.5">5K6</text>
<text x="231.1" y="90.3">R118</text>
<text x="180.1" y="99.4">X5-5</text>
<text x="240" y="96.7">D21</text>
<text x="231.1" y="107.8">10K</text>
<text x="231.1" y="105.6">R119</text>
<text x="238.7" y="102.1">BAS316</text>
<text x="94.6" y="111.7">GND</text>
<text x="100.3" y="108.6">LMJ2138812S0LOT6C</text>
<text x="222.4" y="117.5">GND</text>
<text x="42.2" y="130.5">+5V</text>
<text x="88.5" y="131.5">826629-5</text>
<text x="88.9" y="137.9">FB6</text>
<text x="31.2" y="138.7">C100</text>
<text x="31.6" y="141.3">100n</text>
<text x="89.8" y="143.8">C101</text>
<text x="112.5" y="143.2">C102</text>
<text x="31.2" y="148.9">C103</text>
<text x="89.8" y="146.4">100n</text>
<text x="112.9" y="145.1">100n</text>
<text x="24.1" y="150.5">PGND</text>
<text x="31.6" y="151.4">100n</text>
<text x="89.8" y="154">100n</text>
<text x="89.8" y="151.4">C104</text>
<text x="170.2" y="155.6">X11</text>
<text x="87.6" y="156">22R</text>
<text x="87.6" y="158.3">R120</text>
<text x="170.2" y="157.7">2411-01</text>
<text x="88.3" y="166.8">22R</text>
<text x="88.3" y="164.6">R121</text>
<text x="88.9" y="170.7">FB7</text>
<text x="43.8" y="175.9">PGND</text>
</g>
<g font-size="2.5" fill="#800000">
<text x="108.4" y="90.7">Right LED (Yellow)</text>
<text x="110.5" y="100.9">Left LED (Green)</text>
<text x="19.1" y="187.4">Licensed under the TAPR Open Hardware License (www.tapr.org/OHL)</text>
<text x="19.1" y="189.9">More info at http://www.envox.hr/eez</text>
<text x="19.1" y="192.4">Repository: https://github.com/eez-open</text>
</g>
<g font-size="2.1" fill="#808080">
<text x="98.8" y="29.6">1</text>
<text x="21.7" y="30.7">X8-7</text>
<text x="190.2" y="34.7">1</text>
<text x="194.1" y="35.8">VI</text>
<text x="199" y="35.8">VO</text>
<text x="204.8" y="34.7">2</text>
<text x="267.9" y="35.8">X6-1</text>
<text x="21.7" y="38.3">X8-8</text>
<text x="98.8" y="37.2">4</text>
<text x="195.6" y="39.3">GND</text>
<text x="196.5" y="41.6" transform="rotate(-90 196.5 41.6)">3</text>
<text x="21.7" y="45.9">X8-6</text>
<text x="98.8" y="44.8">2</text>
<text x="267.9" y="45.9">X6-2</text>
<text x="21.7" y="51">X8-5</text>
<text x="98.8" y="49.9">3</text>
<text x="56.5" y="58.6">IO1</text>
<text x="62.6" y="57.5">1</text>
<text x="98.8" y="57.5">5</text>
<text x="40.4" y="65.1">2</text>
<text x="56.5" y="61.2">IO2</text>
<text x="56.5" y="63.7">IO3</text>
<text x="62.6" y="60">3</text>
<text x="62.6" y="62.6">4</text>
<text x="62.6" y="65.1">5</text>
<text x="98.8" y="65.1">6</text>
<text x="44.3" y="66.2">GND</text>
<text x="56.5" y="66.2">IO4</text>
<text x="21.7" y="76.4">X8-4</text>
<text x="96.8" y="82.9">8*3</text>
<text x="21.7" y="89.1">X8-2</text>
<text x="97.1" y="88">YA</text>
<text x="97" y="93.1">YC</text>
<text x="21.7" y="99.3">X8-1</text>
<text x="96.9" y="98.1">GA</text>
<text x="260.3" y="99.3">X6-3</text>
<text x="96.8" y="103.2">GC</text>
<text x="101.1" y="128.5" transform="rotate(-90 101.1 128.5)">X9-1</text>
<text x="103.6" y="128.5" transform="rotate(-90 103.6 128.5)">X9-2</text>
<text x="106.2" y="128.5" transform="rotate(-90 106.2 128.5)">X9-3</text>
<text x="108.7" y="128.5" transform="rotate(-90 108.7 128.5)">X9-4</text>
<text x="111.3" y="128.5" transform="rotate(-90 111.3 128.5)">X9-5</text>
<text x="44.8" y="143.8">14</text>
<text x="44.8" y="138.8">16</text>
<text x="44.8" y="141.3">15</text>
<text x="51.9" y="139.9">VBUS2</text>
<text x="51.9" y="142.4">GND2_2</text>
<text x="64.3" y="142.4">GND1_2</text>
<text x="65.6" y="139.9">VBUS1</text>
<text x="77.3" y="143.8">3</text>
<text x="77.3" y="138.8">1</text>
<text x="77.3" y="141.3">2</text>
<text x="131.8" y="138.8">4</text>
<text x="131.8" y="143.8">1</text>
<text x="135.7" y="139.9">VCC</text>
<text x="147.9" y="139.9">IO1</text>
<text x="154" y="138.8">2</text>
<text x="154" y="143.8">3</text>
<text x="51.9" y="145">VDD2</text>
<text x="66.9" y="145">VDD1</text>
<text x="135.7" y="145">GND</text>
<text x="147.9" y="145">IO2</text>
<text x="44.8" y="154">13</text>
<text x="51.9" y="155.1">SPD</text>
<text x="66.7" y="155.1">PDEN</text>
<text x="77.3" y="154">4</text>
<text x="20.5" y="160.2">X10</text>
<text x="24.3" y="160.2">-2</text>
<text x="44.8" y="156.5">12</text>
<text x="44.8" y="161.6">10</text>
<text x="44.8" y="159.1">11</text>
<text x="51.9" y="157.7">PIN</text>
<text x="51.9" y="160.2">DD-</text>
<text x="68.2" y="157.7">SPU</text>
<text x="68.8" y="160.2">UD-</text>
<text x="77.3" y="156.5">5</text>
<text x="77.3" y="159.1">6</text>
<text x="77.3" y="161.6">7</text>
<text x="164.8" y="156.5">1</text>
<text x="164.8" y="159.1">2</text>
<text x="164.8" y="161.6">3</text>
<text x="20.5" y="162.7">X10</text>
<text x="24.3" y="162.7">-3</text>
<text x="46" y="166.7">9</text>
<text x="51.9" y="167.8">GND2</text>
<text x="51.9" y="162.7">DD+</text>
<text x="66.7" y="167.8">GND1</text>
<text x="68.3" y="162.7">UD+</text>
<text x="77.3" y="166.7">8</text>
<text x="164.8" y="164.2">4</text>
</g>
<g font-size="2.1" fill="#800000">
<text x="137.2" y="30.7">1 TX+</text>
<text x="137.2" y="45.9">2 TX-</text>
<text x="137.2" y="51">3 RX+</text>
<text x="137.2" y="66.2">6 RX-</text>
<text x="137.2" y="73.9">4</text>
<text x="137.2" y="76.4">5</text>
<text x="137.2" y="81.5">7</text>
<text x="137.2" y="84">8</text>
</g>
<text font-size="2" fill="#808080" x="74.3" y="40.7">60R@100MHz</text>
<g font-size="2" fill="#f0f">
<text x="147" y="42.1">LED Link (Input) 1</text>
<text x="147.8" y="44.7">LED Act (Input) 2</text>
<text x="155.9" y="47.2">Shield 3</text>
<text x="149.6" y="49.8">RX+ (Output) 4</text>
<text x="150.1" y="52.3">RX- (Output) 5</text>
<text x="149.9" y="59.9">+3.3V (Input) 8</text>
<text x="151.4" y="54.8">TX+ (Input) 6</text>
<text x="151.9" y="57.4">TX- (Input) 7</text>
<text x="252.1" y="118.3">Fan- (Black) 2</text>
<text x="252.9" y="115.8">Fan+ (Red) 1</text>
<text x="170.9" y="125.9">Vcc 1</text>
<text x="245.9" y="120.9">Fan sense (Yellow) 3</text>
<text x="168.8" y="131">Data+ 3</text>
<text x="169.3" y="128.5">Data- 2</text>
<text x="168.6" y="136.1">Shield 5</text>
<text x="170.4" y="133.6">Gnd 4</text>
</g>
<g font-size="1.8" fill="#008080">
<text x="34.3" y="29.3">AUX_ETH_OUT-</text>
<text x="178.3" y="35.6">VIN/6.2B</text>
<text x="34.3" y="36.9">AUX_+3V3</text>
<text x="34.3" y="44.5">AUX_ETH_OUT+</text>
<text x="34.3" y="49.6">AUX_ETH_IN-</text>
<text x="192.4" y="58.5">AUX_FAN_CTRL</text>
<text x="34.3" y="75">AUX_ETH_IN+</text>
<text x="24.5" y="83.9">AC_EARTH/6.2B</text>
<text x="34.3" y="87.7">AUX_ETH_ACTLED</text>
<text x="34.3" y="97.9">AUX_ETH_LINKLED</text>
<text x="192.4" y="97.9">AUX_FAN_SENSE</text>
<text x="113.5" y="159.1">D-</text>
<text x="113.5" y="161.6">D+</text>
<text x="113.8" y="156.3">XUSB_VBUS</text>
<text x="113.8" y="166.4">XUSB_GND</text>
<text x="148.9" y="177.8">AC_EARTH/6.2B</text>
</g>
<g font-size="1.8" fill="#800000">
<text x="209" y="39.7" transform="rotate(-90 209 39.7)">+</text>
<text x="259.6" y="39.7" transform="rotate(-90 259.6 39.7)">+</text>
</g>
<g font-size="1.8" fill="#800080">
<text x="192.4" y="100.4">3.3V logic level output</text>
<text x="23.5" y="181">Note 7.1: Mount X4 and X8 on the opposite (top) side of the PCB. Use 14 mm (e.g. Bossard B3X14/BN3320) for enclosure with 3 mm rear panel</text>
</g>
<g font-size="1.8" fill="#808080">
<text x="85.1" y="141.7">60R@100MHz</text>
<text x="84.5" y="174.7">60R@100MHz</text>
</g>
<g font-size="1.4" fill="#800000">
<text x="115.8" y="74.2" transform="rotate(-90 115.8 74.2)">75R</text>
<text x="119.4" y="74.1" transform="rotate(-90 119.4 74.1)">75R</text>
<text x="126.7" y="74.5">75R</text>
<text x="107.3" y="81.4">1 nF</text>
<text x="126.7" y="81.9">75R</text>
</g>
</svg>
